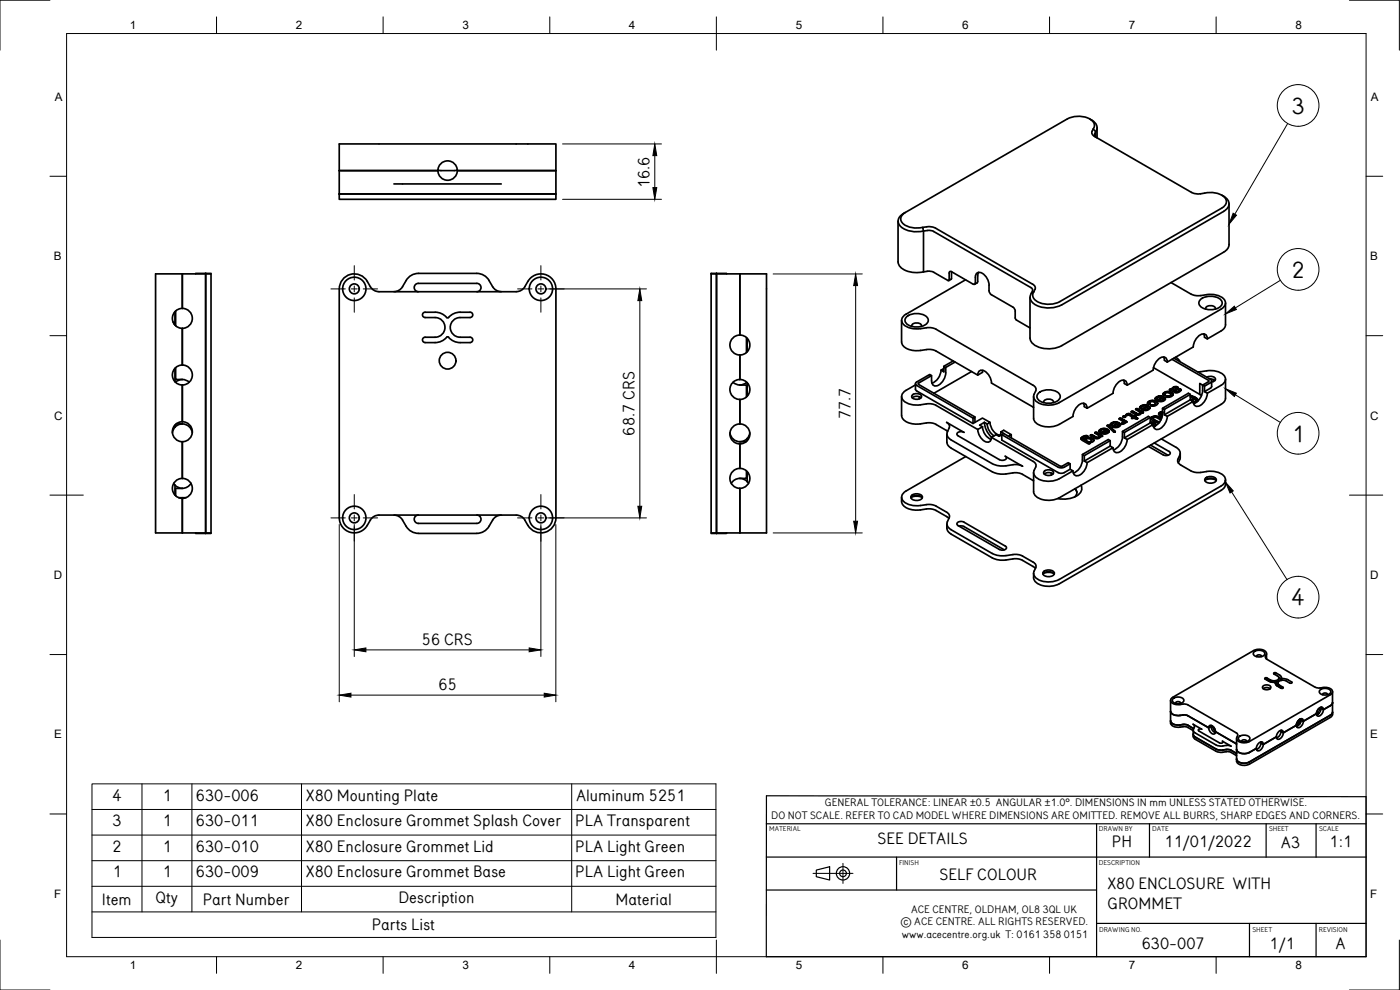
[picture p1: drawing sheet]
<svg xmlns="http://www.w3.org/2000/svg" width="420mm" height="297mm" viewBox="0 0 420 297" stroke-linecap="round" stroke-linejoin="round" font-family="sans-serif">
<!-- layer: Visible -->
<g fill="none" stroke="#000" stroke-width=".51">
<path d="M327 35.7a2.58 2.58 0 0 1 1.8 3.8M327.8 39.4a1.17 1.17 0 0 0 .7 1.5l29.1 16.8 1.7 .5 2.2-.2M328.1 38.7l.7 .8M328.1 38.7l-.3 .7M328.1 38.7a1.99 1.99 0 0 0-1-3 7.5 7.5 0 0 0-6.8 0l-49.2 28.4a2.37 2.37 0 0 0-1.6 2.1 2.37 2.37 0 0 0 1.5 2.3 8.6 8.6 0 0 0 6.2 .8M328.8 39.5l-.3 .7a.85 .85 0 0 0 .5 1M328.8 39.5v1.6M329.2 38.3v3.1M101.8 58.2h65v1.6h-65zM101.8 51.2h29.6M118.2 55.2h32.2M131.4 51.2a2.91 2.91 0 0 0 2.9 2.9 2.91 2.91 0 0 0 2.9-2.9"/>
<path d="M131.4 51.2a2.91 2.91 0 0 1 2.9-2.9 2.91 2.91 0 0 1 2.9 2.9M137.2 51.2h29.6M137.2 51l-.9 .2h-4l-.9-.2M166.8 51.2v7h-65M166.8 51.2v-8h-65v15M361.5 58a6.6 6.6 0 0 1 6.2 1.5 2 2 0 0 1-1.1 2.9l-48.5 28.1a6.9 6.9 0 0 1-7.8-.9 1.69 1.69 0 0 1 0-2.1M366.6 58.6a2.65 2.65 0 0 1 1.8 3.8l-1.2 1M269.5 66.3v12.3M269.5 78.6a4.4 4.4 0 0 0 4.6 3.1l3.1-.1M271.7 63.7a2.03 2.03 0 0 0-1.4 1.9 2.03 2.03 0 0 0 1.3 2l1.4 .5 1.5 .3 2.4-.2M277.2 69.3l1.9-.2 1.1 .3 29.1 16.9a.83 .83 0 0 1 .6 1l-.4 .7 .8-.5M277.2 69.3v12.3"/>
<path d="M278.1 68.1l-1.2 .1 .3 1.1M278.1 68h1.4l1.3 .5 29.1 16.8M367.2 63.4l-48.6 28.1a8.1 8.1 0 0 1-8.9-.9 2.04 2.04 0 0 1-.2-2.6M368.9 61.2v12.2l-.2 .8-1 1.2-49.1 28.3a8.2 8.2 0 0 1-8.8-.7l-.7-1.6v-12.2M52 96.7h.2v.5M52.5 93.5v4.1M52.7 93.3v4.5M54.7 82.2v10.3M54.7 98.5v11M54.7 92.5a3 3 0 0 1 3 3 3 3 0 0 1-3 3M54.7 92.5a3 3 0 0 0-3 3 3 3 0 0 0 3 3M61.7 82v78"/>
<path d="M61.7 82h1.6v78h-1.6M61.7 82l1.6 .2M61.7 82l-3 .2M111.1 86l1.1 1.1 1.5 .4M111.1 86a5.4 5.4 0 0 0-4.5-3.8 4.5 4.5 0 0 0-4.8 4.5v68.7a4.5 4.5 0 0 0 3.4 4.3 4.5 4.5 0 0 0 5-2.1 4.7 4.7 0 0 1 2.5-2.9l1-.2h41.2l1.5 .4 1.1 1.1M113.7 87.5h41.2M120.8 86a5.8 5.8 0 0 1 3.5-3.8l1.3-.2h17.5l1.3 .2 1.1 .6a7.1 7.1 0 0 1 2.3 3.2M120.8 86l-1.1 1.1-1.5 .4M125.6 87.5a1.26 1.26 0 0 1-1.3-1.2 1.26 1.26 0 0 1 1.3-1.3h17.5a1.25 1.25 0 0 1 1.3 1.3 1.25 1.25 0 0 1-1.3 1.2M127.6 93.7h3M127.6 93.7a.79 .79 0 0 0-.8 .8 .79 .79 0 0 0 .8 .8h3M130.6 93.7l2.1 .5 1.3 1.1"/>
<path d="M130.6 95.3a2.95 2.95 0 0 1 2.9 2.9 2.95 2.95 0 0 1-2.9 3M134 95.2h.6M138.1 93.7h3M138.1 93.7l-1.7 .3-1.8 1.3M141.1 93.7a.8 .8 0 0 1 .8 .8 .8 .8 0 0 1-.8 .8 5.8 5.8 0 0 0-4.9 .6 2.95 2.95 0 0 0-.9 3.3 2.95 2.95 0 0 0 2.8 2h3a.8 .8 0 0 1 .8 .8 .8 .8 0 0 1-.8 .8h-3a5.3 5.3 0 0 1-3.8-1.7l-.3 .1M147.8 86l1.1 1.1 1.5 .4M157.5 86a5.4 5.4 0 0 1 4.5-3.8 4.5 4.5 0 0 1 4.8 4.5v68.7a4.5 4.5 0 0 1-3.3 4.3 4.5 4.5 0 0 1-5.1-2.1l-.9-1.6M157.5 86l-1.1 1.1-1.5 .4M213.4 82.2v77.8h1.6M213.4 82.2h16.6v77.7h-8v-13.4v13.4h-8.6M215 82v78M215 82l-1.6 .2"/>
<path d="M215 82l3 .2M222 82.2v18.3M270.6 96.1v6.5M271.9 94.3a1.97 1.97 0 0 0-1.3 1.9 1.97 1.97 0 0 0 1.5 1.8 9.7 9.7 0 0 0 6.5 .3l1.5 .1 .8 .4 29.1 16.8M272.1 95a4.9 4.9 0 0 1 6.3 .4 1.72 1.72 0 0 1-1.5 2.4 4.7 4.7 0 0 1-5.1-1.1 1.32 1.32 0 0 1 .3-1.7zM273.6 97.9a1.55 1.55 0 0 1 2.7-.7l.2 .7M284.8 84.2l.7-.5 .1-2.2 6.4 3.7 .5 .1 .2-.5M285.6 81.5l-.7 .1v2.4l-.2 .2-4.8-2.7-1.2-.1-1.5 .2M289.8 84l-17.9 10.3M292.7 84.8v-1.6a1.36 1.36 0 0 1 .9-1.5 1.36 1.36 0 0 1 1.7 .6 5.6 5.6 0 0 1 1.6 5.2l.6 .9M293.7 81.7l-.3 .8v2.1l-.9 .7M297.5 88.4l6.5 3.7"/>
<path d="M304 92.1l.5 .6 .2 .7M304.7 93.4l.2 2.5 4.2 2.5M309.9 85.3l.4 .2a1.06 1.06 0 0 1 .3 1.3l-.3 .7M351.5 84.8l6.4 3.6 1.9 .3 2.3-.3M360.3 89.8a4.9 4.9 0 0 1 6.3 .5 1.72 1.72 0 0 1-1.5 2.3 4.7 4.7 0 0 1-5.1-1 1.32 1.32 0 0 1 .3-1.8zM361.8 92.8a1.55 1.55 0 0 1 2.7-.8l.2 .8M362.1 88.4a5.1 5.1 0 0 1 5.6 2.1 2.01 2.01 0 0 1-1.2 2.3l-48.6 28a6.2 6.2 0 0 1-7.5-1.1 2.26 2.26 0 0 1 .4-2.4 1.26 1.26 0 0 0-.7-1.7M367.8 90.9v6.5l-.2 .9-1.1 1-4.2 2.4-.8-.5-.3-1M52.5 110.5v4.1M52.7 110.3v3.6h2M54.7 115.5v11M54.7 113.9l.9 .1 1.2 .7"/>
<path d="M54.7 109.5a3 3 0 0 1 3 3 3 3 0 0 1-3 3M54.7 113.9l-.9 .1-1.1 .7M54.7 109.5a3 3 0 0 0-3 3 3 3 0 0 0 3 3M130.6 101.2h-3a.79 .79 0 0 0-.8 .8 .79 .79 0 0 0 .8 .8h3M134 101.2l-1.8 1.3-1.6 .3M220 114.7a3 3 0 0 0 4.1 0M222 115.5h2v3.6M222 106.5v7.4M222 119.9v7.3M224 101.3v4.5M224.2 101.5v4.1M224.2 114.8v4.1"/>
<path d="M270.6 119v5.7M270.6 102.6a3.7 3.7 0 0 0 3.9 2.6l1.8-.1M273.8 118.6a1.95 1.95 0 0 1 2.8 .2 1.67 1.67 0 0 1-2.8 .5zM273.8 119.4a2.14 2.14 0 0 1 2.6 0M274.7 115.5l-2.8 1.6a1.97 1.97 0 0 0-1.3 2 1.97 1.97 0 0 0 1.5 1.8 9.6 9.6 0 0 0 6.5 .2l1.5 .2 .8 .3 12.5 7.3 1.5-.9-.9-.4 1.4-.9 .9 .5 .8-.5-2.2-1.3-2.9 1.7-16.9-9.8M274.7 116.8l.4 .5M274.7 115.1v1.7M275.1 115.7l16.9 9.7M275.7 114.9l3.9-2.2-.6-.3-3.9 2.2-.4 .5 .4 .6M275.7 115.3l16.9 9.8M275.7 114.9v.4M275.9 119v.7"/>
<path d="M276.2 105.2l2.4-.4 1.9 .3 12.9 7.5 1.5-.9v-.6M279.6 112.7v1.6M282.4 111a4.4 4.4 0 0 1-2.7 4M283.3 110.6l-.9 .5 .9 .5v-1.7l.5 .3a4.5 4.5 0 0 1-3.2 5.6 1.3 1.3 0 0 1-1-1.5M286.1 108.3l-2.8 1.6M286.6 108.6l-2.8 1.6M291.6 111.5l-11.3 6.5M293.4 112.5a1.36 1.36 0 0 1 .9-1.4 1.36 1.36 0 0 1 1.7 .6l1.1 1.5 .5 1.7 12.4 7.2M310.2 119v6.5a3.4 3.4 0 0 0 3.5 2.5h2.2l1.4-.4 4.7-2.6a4.2 4.2 0 0 1 3.2-4 1.3 1.3 0 0 1 1.1 1.5M311.7 117.9a4.9 4.9 0 0 1 6.3 .4 1.72 1.72 0 0 1-1.5 2.4 4.7 4.7 0 0 1-5.1-1.1 1.32 1.32 0 0 1 .3-1.7zM338.3 115.5a1.39 1.39 0 0 0-1-1.5 1.39 1.39 0 0 0-1.6 .7l-1.2 1.5-.5 1.8-7.7 4.5-.9-.5-.3-1M346.1 111.1l-7.8 4.5-.9-.5-.2-1.1"/>
<path d="M346.2 110.3l14.4 8.4M346.7 119.6v.2l.3 .1 .6-.7 1 .1-1.3 .9M346.8 119.3l-.1 .4 .1-.2M347.2 119.1l-.4 .4 .4-.3M348.2 118.8l-.8 .1-.2 .3 1-.3M348.6 119.3l-1.3 .8M349 118.2l.2 .4 .4 .1 .1-.3v.2M349.1 119.8l-.1 .4zM349.1 119.8l-.2-.3-.9 .5M349.1 118l-.1 .4 .1-.3M349.2 107.1l.2 1 .9 .5M349.2 119.1l-1-.3v.1l1 .3"/>
<path d="M349.5 117.7l-.4 .4 .4-.2M349.6 119.3l-.4-.2 .4 .4M349.7 118.2v.3M349.7 118.4l.1-.4 .6-.2 .9 .5-.1 .6 .2-.5M349.7 119.8l-.1-.5 .1 .7-1.1 .5-1.3-.3M350.1 119l-.1 .1M350.2 118.8l-.1 .2h.1M350.3 108.6a1.39 1.39 0 0 0-.9-1.5 1.39 1.39 0 0 0-1.7 .6l-1.1 1.6-.5 1.8M350.4 118.8h-.2l.2 .2M350.5 117.4l-.7 .1-.3 .4 1-.3M350.9 118.8h-.5l.5 .2M351.1 116.8l.2 .1z"/>
<path d="M351.1 116.8l-.1 .3 1.9 .8 1-.3 .5-.5-.1-.4 .2 .2M351.1 117h-.1M351.2 118.7l-.3 .3 .3-.1M351.3 116.7l.4 .1M351.3 116.9h.4M351.5 117.7l-1-.3v.2l1 .3M351.7 107.8l11.1 6.4-.1 .3-1.8 1.1 .6 .3 1.7-1M351.9 116.4l-.2 .5 .2-.3M352 118.1l-.5-.4 .5 .6M352 118.4v-.3l-.1 .6-.9 .5h-.8l-.2-.2 .1-.2M352.1 116.8v.2M352.2 116.2l-.3 .4 .3-.3"/>
<path d="M352.3 107.5l10.9 6.3M352.5 117.2l-.4-.3 .4 .5M352.6 116l-.4 .3 .4-.1M352.8 107.2l.9 .6 .4 .7M353 116.7l-.5 .7 .5-.5M353 116.6v.3v-.4l-.5-.1-.4 .5M353 116h-.4v.2h.4M353.2 117.5l-.4-.1 .4 .3M353.4 116.1l-.4-.1 .4 .3M353.6 116.5l-.2-.4 .2 .4-.8 .9M353.8 117.2l-.6 .5 .6-.4M353.8 117.1v.1"/>
<path d="M353.9 116.7l-.1 .5M353.9 116.9h-.1M354.1 116.7l-.2 .2 .2-.1M354.3 116.7h-.2l.2 .2M357.2 119.1l.6 .3 .1 .5v-.3M357.2 118.8h.6M357.2 118.9l.6 .1M357.2 118.3l-7.7 4.5v1.6M357.5 119.9h-.3l.9 .5-7.8 4.5-.8-.5M357.8 119.9l-.3 .2 .3-.1M357.9 119.7l-.1 .3 .1-.1M358.3 119.6l.5 .4 .1 .4v-.2"/>
<path d="M358.3 119.7l-.6 .6M358.7 119.2l-.9-.4 .9 .5M359.2 119.6l-.5-.4 .5 .5M359.5 120l-.3-.4 .3 .5M360.1 118.3v-3.3l.8 .6a5.3 5.3 0 0 1-1.5 4.8l-1.2 .7M360.3 111.5l-.8 .1M361.5 115.9v1.6M362.1 111.3l-1.8 .2M362.1 111.3a5.1 5.1 0 0 1 5.6 2.1 2.01 2.01 0 0 1-1.2 2.2l-4.2 2.4-.8-.5 1.7-1M362.2 113.2a1.79 1.79 0 0 1 2.6 .6l-.4 .5-.8 .3M362.3 118a4.1 4.1 0 0 1-3.1 3.9 1.3 1.3 0 0 1-1.1-1.5M362.3 101.7a1.39 1.39 0 0 0-.9-1.5 1.39 1.39 0 0 0-1.7 .6l-1.1 1.5-.5 1.8-7.8 4.5"/>
<path d="M363.1 113.7l.9 .1 .6 .4M363.3 113.8l.3 .5-.3 .5M363.6 114.3v1.7M363.6 115.9l-.3 .6M364.2 113.9v.6M367.8 119.5l-.5 1.2-.8 .6-48.6 28.1a6.3 6.3 0 0 1-7.4-1l-.3-.9v-5.7M367.8 113.8v5.7M52.5 127.5v.7M52.5 128.2l-.8 1.7M52.8 127.2h1.9M54.7 132.5v11M54.7 127.2a2.99 2.99 0 0 1 3 2.7"/>
<path d="M54.7 126.5a3 3 0 0 1 3 3 3 3 0 0 1-3 3M54.7 127.2l-1.4 .4-.8 .6M54.7 126.5a3 3 0 0 0-3 3 3 3 0 0 0 3 3M219.1 129.9a2.99 2.99 0 0 0 2 2.5 2.99 2.99 0 0 0 3.1-.8M222 133.2v7.3M222 132.5h1.9M224.2 131.6v.7M225 129.9l-.8 1.7M270.6 124.7a3.7 3.7 0 0 0 3.9 2.5l4.6-.4 1.8 .5M280.9 127.4l3.2 1.8M284.1 129.2l.3 .2M284.1 126.7a1.34 1.34 0 0 1 .8 1.7l-.6 1.2"/>
<path d="M284.1 126.7l5.2 3-1.4-.1a.65 .65 0 0 0-.6 .9l12.6 7.4 1.5 .1a.65 .65 0 0 0 .6-.9l-.3-.2M284.2 130.2v2.5M284.2 132.7l.2 .7 1 1 12.9 7.4 2.3 .5 4.9-.4 1.4 .4 3.1 1.9M284.3 129.6a1.87 1.87 0 0 0 1.1 2.4l12.9 7.4 2.3 .4 4.4-.4 1.9 .5M289.8 137l-17.9 10.3a1.97 1.97 0 0 0-1.3 2 1.97 1.97 0 0 0 1.5 1.8l2 .6h2.2M292 125.4l.6-.3v1.6M292 125.4v1.7M294.9 128a4.3 4.3 0 0 0 2.6 3.8M295.4 126.7l.5 2.1 .7 1.3 1 1.1a1.38 1.38 0 0 1-.9 1.5 1.38 1.38 0 0 1-1.7-.6l-1.1-1.5-.5-1.8M296.3 127.2l.4 1.8 .7 1 .9 .8M297.1 126.7a4.1 4.1 0 0 0 3 3.9M299.8 130.9l-.8-.5-1.5 .8 12.5 7.2"/>
<path d="M300.4 129.6l.8-.5 2.3 1.3-.9 .5M300.4 129.6l.8 .5M300.4 129.6l-.2 .8-.4 .5M301.2 130.1l-.5 .3v1.6l16.9 9.8 1.5 .1 2.1-1.1 .8 .5-4.1 2.3a6.2 6.2 0 0 1-7.5-1 2.23 2.23 0 0 1 .4-2.5M301.2 130.1l16.9 9.7h.7l1.8-1 .6 .4-2.1 1.1h-1.2l-17.2-9.9-.9 .5M301.7 136.9l5.2 3M303.5 130.4v1M310.1 122.1l.1 .1M310.1 138.4a1.34 1.34 0 0 1 .7 1.7M313.2 120.8a1.55 1.55 0 0 1 2.7-.7l.2 .7M321.2 139.2v1.6M324.5 131.3l-.1 .4 .3 .3 1.8 1.1h.5v-.3l.1 .3"/>
<path d="M324.5 131.5l-.1 .2M324.8 136.4l7.8-4.5 .6 .3v1.6l-7.8 4.5M324.9 131l-.4 .5 .4-.3M325 131.5l.1 .3M325.2 131.7l-.1-.1 .1 .3M325.4 136.7l-.6-.3a5.3 5.3 0 0 1-1.5 4.9l-1.2 .6M325.5 130.8l-.6 .4 .6-.3M325.6 131.7v.4l-.4-.4 .4 .3M325.6 131.8v.1M325.9 131.4l-.3 .4 .3-.2M325.9 132.2v.1M325.9 132v.2"/>
<path d="M325.9 132.1l.2-.4 .5-.1 .9 .4-.1 .6 .2-.4M326 130.7l-.5 .2h.5M326.2 132.4l-.3-.3 .3 .4M326.3 138.8a4.1 4.1 0 0 1-3.2 4 1.3 1.3 0 0 1-1.1-1.5M326.4 130.8l-.4-.1 .4 .2M326.4 131v-.2l-.1 .2-.9 .1-.3 .5M326.5 131.2l-.6 .4 .6-.2M326.9 132.6l-.7-.2 .7 .3M327 132.8v.2M327.1 131.3l-.6-.1 .6 .2M327.3 130.5v.3l1.6 .8 .8-.1 .5-.3v-.3v.2M327.3 130.7h.1"/>
<path d="M327.4 132.4l-.5 .2v.1l.5-.1M327.6 130.4l-.3 .3 .3-.1M327.8 131.5l-.7-.2 .7 .4M327.9 130.5l-.3-.1 .3 .3M328.1 131.8l-.3-.3 .3 .5M328.3 132.2l-.2-.4 .2 .3-.2 .4-1.2 .3M328.7 129.7l-.1 .3 1.2 .8v.3v-.2M328.7 129.9h-.1M329 129.7l-.3 .2 .3-.1M329.2 129.8l-.2-.1 .2 .2M329.2 131.2l-1.3-.7 1.3 .9M329.7 131.1l-.5 .3 .5-.1"/>
<path d="M329.8 129.3v.3l.4 .1 .5-.7h1l-1.2 1M329.8 130.9l-.1 .4 .1-.2M329.9 129.1l-.1 .4 .1-.3M330.2 130.9h.6v-.3l.1 .3M330.3 128.8l-.4 .4 .4-.2M330.8 130.6l-1.6-.8 1.6 1M331.3 128.5l-.7 .2-.3 .3 1-.3M331.6 129.9l-.5-.1 .5 .3M331.7 129l-1.2 .8M332.1 129.8l-.5 .3 .5-.2M332.3 129.5l-.2 .4zM332.3 129.5l-.3-.3-.9 .6"/>
<path d="M332.3 127.8l1.9 1.8h.5l-1.9-1.9 1.9 1.9M332.3 127.6v.2M332.4 128.8l-1.1-.3 1.1 .5M332.7 127.6h-.4l.4 .2M332.7 129.1l-.3-.3 .3 .5M332.9 129.5l-.2-.4 .2 .3-.2 .4-1 .4-1.2-.3M333.2 132.2l-7.8 4.5v1.6M333.2 133.8l.8 .5-7.7 4.5-.9-.5M333.2 127.3l.1 .3 .3 .1 .6-.7 .9 .1-1.2 .9M333.4 127.1l-.2 .4 .2-.2M333.7 126.8l-.3 .5 .3-.3M334.7 126.6l-.9 .2-.1 .2 1-.3"/>
<path d="M335 127.9l-.5-.1 .5 .3M335.1 127.1l-1.2 .8M335.5 127.8l-.5 .3 .5-.1M335.7 127.6l-.2 .4zM335.7 127.6l-.3-.4-.9 .6M335.8 126.8l-1.1-.2v.1l1.1 .3M336 125.5l-.1 .3 1.2 .7-.1 .5 .1-.3M336 125.7h-.1M336.1 127.1l-.3-.3 .3 .5M336.3 125.4l-.3 .3 .3-.1M336.3 127.6l-.2-.5 .2 .5-.2 .2-.9 .5h-.8l-.5-.3M336.5 125.5l-.2-.1 .2 .3"/>
<path d="M336.6 127.2h.1M336.8 126.9l-.2 .3 .2-.1M336.9 129.4l7.7-4.5 .6 .4v1.6l-7.8 4.5M337 126.8l-.2 .3 .2-.1M337.1 124.9l-.1 .2 .2 .1h.5v-.3l.1 .2M337.1 125l-.1 .1M337.4 124.8l-.3 .2h.3M337.4 129.8l-.5-.4a5.3 5.3 0 0 1-1.6 4.9l-1.2 .7M337.6 127l-.1-.3v.4l-.6 .2-.4-.1 .1-.2M337.7 124.9l-.3-.1 .3 .2M337.8 124.5l.2 .2 .5-.2 .5 .1 .9 .6-.2 .3M338 126.4l-1.5-.9 1.5 1"/>
<path d="M338.2 126.6l-.2-.2 .1 .3h-.6M338.2 124.3l-.4 .4 .4-.3M338.3 131.9a4.1 4.1 0 0 1-3.2 3.9 1.3 1.3 0 0 1-1.1-1.5M338.6 124.1l-.4 .3 .4-.1M339 124.1h-.4v.2h.4M339.6 123.4v.3l1.6 .9 .8-.1 .4-.4 .1-.3v.2M339.6 123.6h-.1M339.6 125.4l.2 .2 .5-.2 .7 .4 .4-.3M339.9 123.4l-.3 .2 .3-.1M339.9 125.2l-.3 .3M340.2 123.5l-.3-.1 .3 .2M340.4 124.9l-1.4-.8 1.4 1"/>
<path d="M340.5 124.8v.2M340.7 124.8l-.2 .2h.2M340.9 124.8h-.2l.3 .1-.2 .2M340.9 122.6l-.1 .3 1.1 .6 .2 .5v-.2M340.9 122.8l-.1 .1M341.2 122.6l-.3 .2h.3M341.3 125.4l-.5-.3 .5 .5M341.5 122.7l-.3-.1 .3 .3M341.5 124.1l-1.3-.6 1.3 .8M341.9 124l-.4 .3 .4-.1M342.1 122.2v.3l.3 .1 .6-.7 1 .1-1.3 .9M342.1 123.9l-.2 .3 .2-.2"/>
<path d="M342.2 122l-.1 .4 .1-.2M342.5 123.8l.5 .1 .2-.1-.2-.2 .1 .2M342.5 121.7l-.3 .5 .3-.3M343 123.6l-1.5-.9 1.5 1M343.6 121.4l-.8 .2-.3 .3 1.1-.3M343.9 122.8l-.6-.1 .6 .3M344 122l-1.3 .8M344.3 122.7l-.4 .3 .4-.1M344.4 120.9l.2 .4h.4l.1-.2v.1M344.5 122.5l-.2 .4zM344.5 122.5l-.2-.4-1 .6M344.5 120.7l-.1 .3"/>
<path d="M344.5 120.8l-.1 .3M344.6 121.7l-1-.3v.2l1 .3M344.9 120.4l-.4 .4 .4-.2M345 122l-.4-.3 .4 .5M345 121.1l.1 .1M345 120.9v.2M345.1 121.1v-.4l.7-.2 .9 .4-.1 .6 .2-.4M345.1 122.4l-.1-.4v.6l-1.1 .6-1.2-.4M345.2 126.6h.3M345.2 125.3l-7.8 4.5v1.6M345.2 126.9l.9 .5-7.8 4.5-.9-.5M345.3 133.5l5.2 3.1"/>
<path d="M345.4 127l.7 .3v.4M345.5 125.4v.5l.5 .4 1.8 .6M345.5 125.5l-.1 .1M345.5 121.7h-.1M345.5 126.8h-.3M345.6 121.5l-.1 .2 .1-.1M345.8 125l-.3 .5 .3-.3M345.8 121.5h-.2l.2 .1M345.9 120.1l-.6 .1-.4 .4 1-.3M346 126.7l-.5-.1 .5 .3M346 125.5l.2 .4zM346 125.5l.4-.3h.4l1.5 .9"/>
<path d="M346.2 127.5l-.1 .4M346.2 125.8l1.2 .6M346.2 125.9l1.2 .7M346.2 121.5h-.4l.4 .2M346.4 132.9l4.7 2.8a1.08 1.08 0 0 1-.5 1 1.08 1.08 0 0 1-1.2-.1l-4.8-2.7M346.4 126.9l-.4-.2 .4 .3M346.5 124.8l-.7 .4 .7-.2M346.6 121.4l-.4 .3 .4-.2M346.7 127.1l-.3-.2 .3 .4M346.8 127.5l-.1-.4 .1 .5-.4 .4M346.9 120.4l-1-.3v.2l1 .3M347.3 124.9l-.8-.1v.2l.8 .1"/>
<path d="M347.4 120.8l-.5-.4 .5 .6M347.4 121.1v-.3l-.1 .6-.9 .4h-.9v-.3M347.7 125l-.4-.1 .4 .3M347.8 124l.2 .7 .7 .5M347.8 124.2l-.1 .1M347.9 126.5l-.5-.1 .4 .3 .3-.2M348.1 123.7l-.3 .5 .3-.3M348.1 125.3l-.4-.3 .4 .4M348.3 124.1l.3 .5zM348.5 120.1l-.5-.1v.2l.5 .1M348.5 131.7l4.9 2.9a1.69 1.69 0 0 1 .7 2M348.6 124.4l.2 .2"/>
<path d="M348.6 124.6l.2 .2M348.6 125.5l-.5-.2 .4 .4M348.8 123.5l-.7 .4 .7-.2M348.9 123.8l-.6 .3M348.9 123.5v.2M348.9 122.5l7.8-4.5 .5 .3v1.7l-7.7 4.4M349 120l-.5 .3 .5-.1M349.5 122.8l-.6-.3a5.3 5.3 0 0 1-1.6 4.9l-1.1 .6M350.3 124.9a4.1 4.1 0 0 1-3.2 4 1.3 1.3 0 0 1-1-1.5M354.1 136.6l-.6 1.2a1.3 1.3 0 0 0 .8 1.7l4 2.1 1.5 .2 2.3-.3M354.2 137.3l-.6 1.6M354.2 136v1.3"/>
<path d="M358.1 120.5h.1M358.1 120.7h.1M358.4 120.5h-.3l.3 .2M358.7 120.4l-.3 .3 .3-.1M358.9 120.3l-.2 .3 .2-.2M359.2 120.6l-1.1 .3M359.5 120.2v-.2l-.2 .4M52.1 145l.4 .6M52.5 145.6v3M52.5 145.6l1.3 .8 .9 .1M53.6 149.3h1.1v10.6v-10.6h1.1M54.7 146.5h-2v2.3"/>
<path d="M57.3 145l-1.1 1.1-1.5 .4M58.7 159.9l3 .1M63.3 159.9h-16.6v-77.7h15v77.8M143.1 154.5a1.26 1.26 0 0 1 1.3 1.3 1.26 1.26 0 0 1-1.3 1.2h-17.5a1.26 1.26 0 0 1-1.3-1.2 1.26 1.26 0 0 1 1.3-1.3M150.4 154.5l-1.5 .4a5.6 5.6 0 0 0-2.1 3l-1.3 1.4-1.1 .5-1.3 .2h-17.5l-1.3-.2-1.1-.5a8.5 8.5 0 0 1-2.7-3.7l-1.2-.9-1.1-.2M218 159.9l-3 .1M224 141.3v2.2h-2M224.2 141.5v3M224.2 144.5a3 3 0 0 0-4.7 .5M224.2 144.5l.4 .5M270.6 149.2v1.3M270.6 150.5a3.7 3.7 0 0 0 3.9 2.5l5.1-.3 1.3 .5 3.2 1.8"/>
<path d="M273.4 149.4a2.26 2.26 0 0 1 3.4 0M273.5 148.7a2.28 2.28 0 0 1 3.3 .3 1.51 1.51 0 0 1-2 1.2 1.05 1.05 0 0 1-1.1-.3 1.05 1.05 0 0 1-.2-1.2zM273.6 149.1l1.5-.2 1.5 .2M276.2 151.7l2.4-.3 1.5 .1 4 2.2M284.1 153.7a1.34 1.34 0 0 1 .8 1.6M284.1 155l.7 .6M284.2 157.2v1.3M284.2 158.5l.2 .7 1 1M284.3 156.5a1.84 1.84 0 0 0 1.1 2.4l12.4 7.2M284.9 155.3l-.6 1.3M287.8 157.9l1.5 .1 12.1 7M310.1 144.1l.1 .1"/>
<path d="M313.4 141.4a1.95 1.95 0 0 1 2.8 .3 1.67 1.67 0 0 1-2.8 .5zM313.4 142.2a2.14 2.14 0 0 1 2.6 0M315.5 141.9v.6M323.2 147.8l-.6-1.2a1.56 1.56 0 0 1-.1 2.5M324.4 145.6a2.6 2.6 0 0 1-1.9 3.5l-2.8 .6-2.2-.1M361.6 144.2a2.26 2.26 0 0 1 3.4 0M361.7 143.5a2.28 2.28 0 0 1 3.3 .3 1.51 1.51 0 0 1-2 1.2 1.05 1.05 0 0 1-1.1-.3 1.05 1.05 0 0 1-.2-1.2zM361.8 143.9l1.5-.2 1.5 .2M362.1 141.5a5.1 5.1 0 0 1 5.6 2.1 1.99 1.99 0 0 1-1.2 2.2M366.5 145.8l-48.6 28.1a6.2 6.2 0 0 1-7.5-1.1 2.24 2.24 0 0 1 .4-2.5 1.26 1.26 0 0 0-.7-1.6M367.8 145.3l-.5 1.2-.8 .6-48.6 28.1a6.3 6.3 0 0 1-7.4-1l-.3-.9v-1.3M367.8 144v1.3"/>
<path d="M285.4 160.2l12.9 7.4 1.7 .4h1.9M297.8 166.1l1 .4 1.8 .3 3.9-.5 1.5 .2 4 2.2M301.7 163.8l.3 .3a1.08 1.08 0 0 1-.6 1 1.08 1.08 0 0 1-1.2-.1l-12.9-7.5a1.08 1.08 0 0 1 .5-1.1 1.08 1.08 0 0 1 1.2 .1l12.7 7.3M301.9 168l2.6-.4 1.5 .2 4 2.2M310.1 170l.6 .6M313 172.3a2.26 2.26 0 0 1 3.4 0M313.1 171.6a2.28 2.28 0 0 1 3.3 .3 1.51 1.51 0 0 1-2 1.1 1.05 1.05 0 0 1-1.1-.3 1.05 1.05 0 0 1-.2-1.1zM313.2 172l1.5-.3 1.5 .3M376.3 195.7a2.28 2.28 0 0 1 3.3 .3 1.51 1.51 0 0 1-2 1.1 1.05 1.05 0 0 1-1.1-.3 1.05 1.05 0 0 1-.2-1.1zM377.1 197a.76 .76 0 0 1 .8-.5 .76 .76 0 0 1 .7 .5M380.1 196.1v1.6M351.3 216.3a2.28 2.28 0 0 0 2.8 1.2h2.1l2 1.1"/>
<path d="M351.3 210.1v6.8a2.79 2.79 0 0 0 3.7 1.1l1.2 .1 1.9 1.1M351.3 213.4a2.28 2.28 0 0 0 2.8 1.3l2.1-.1 6.5 3.8 .7-.4M352 209.7a2.28 2.28 0 0 1 3.3 .3 1.51 1.51 0 0 1-2 1.1 1.05 1.05 0 0 1-1.1-.3 1.05 1.05 0 0 1-.2-1.1zM352.8 211a.76 .76 0 0 1 .8-.5 .76 .76 0 0 1 .7 .5M358.1 217.3l2.6 1.5h-.9l-.2 .3 .2 .2 6.2 3.6h.9l.1-.2-.1-.3 2.6 1.5-1.1-.3-1.9 .3-1.2-.2-6.6-3.8a1.25 1.25 0 0 1-.2-2zM358.1 219.1v2.1l.6 .6 6.6 3.8 1.2 .1 2.3-.2 2.3 1.2M362.9 217.8a1.62 1.62 0 0 1 1.8 2.1 .87 .87 0 0 1-.9 .3 .87 .87 0 0 1-.6-.7l-.5-1.1zM363.5 217.9a2.14 2.14 0 0 0 1.3 1.9M363.5 217.6v.3M363.8 217.8l1 1.7M364.3 218.2l.3 .6M364.8 219.5l6.3 3.7"/>
<path d="M379 205.9a1.54 1.54 0 0 1 2.4 .3 1.45 1.45 0 0 1-2.5 0zM379.1 206.6a1.86 1.86 0 0 1 2.1 0M379.8 203.8h.4l1.1 .6a1.77 1.77 0 0 0 2.5-.6M379.9 203.8l1.4 .8M380.7 204.4l-1.1-.8 .3-.3 .3 .1a2.64 2.64 0 0 0 3.5 .4 .6 .6 0 0 0-.3-1l-1.2-.7 .1-.2h.6a2.43 2.43 0 0 1 1.7 1.3l.1 .4 1.6 .2 1.5 1-.5 .2-1.3-.6M380.7 204.3l1.8 .4M381.6 204.6v.1M382.4 202.2l.5 .1M382.5 204.7l.2 .1M382.7 204.8v.2M382.7 204.8l.1 .3a2.51 2.51 0 0 0 1.7 1.4h.5v-.3M383.1 205.7h.1"/>
<path d="M383.1 205.6l1.1 .7M383.1 204.6v1.1M383.5 204.9l.1 .7 .4 .4M383.8 219.5a.77 .77 0 0 1 1.3 0 1.95 1.95 0 0 1-1.6 2.3 1.42 1.42 0 0 1 .3-2.3zM383.8 203.2l.6 .5 .2 .4v-.6M383.8 203.4v.4M383.9 206l1 .5M383.9 205.6l1.1 .6M384.2 206.1v.3M384.4 203.7v.5M384.5 219.1a2.24 2.24 0 0 1-1.4 2.3M386.1 204.3a1.61 1.61 0 0 0-2.5 .8l.4 .4"/>
<path d="M389 217.6v.2M389 217.6l-3.9 2.3-.4-.3-.1-.5M389.1 217.3l.1 .1M389.1 217.4l.1 .1M389.1 217.1l.8 .3M389.1 217.7v.2M389.2 216.9l.5 .3M389.4 217.5l-.2-.1 .2 .2M389.4 216.5l.8 .5M389.4 217.7v-.2l-.2 .4M389.4 216.4l.3 .1M389.5 216.4h.2"/>
<path d="M389.8 216a.77 .77 0 0 1 1.3 0 1.95 1.95 0 0 1-1.6 2.3 1.42 1.42 0 0 1 .3-2.3zM389.9 216.5l-.2-.1 .2 .1M389.9 216v.1M390 217.2h-.3l.3 .1M390 217.2v.1M390.1 215.9l-.2 .3 .5 .3M390.1 216.6l-.2-.1 .2 .1M390.2 216l.1 .2zM390.3 216.1l.1 .1M390.3 216.2l.1 .1M390.3 216.7l-.2-.1 .2 .2M390.4 215.7h-.1"/>
<path d="M390.4 215.8h-.3M390.5 215.8l-.3 .2M390.5 215.7v.1M390.5 215.7a2.24 2.24 0 0 1-1.4 2.2M390.6 215.6l.1 .6M390.7 216.2l.5 .2 3.9-2.2-3.9 2.2M390.7 216.2l.5 .2M395.1 214.2h.1M395.1 214.3h.1M395.2 213.7l.3 .4M395.2 213.5l.2 .1M395.2 213.8l-.1 .2"/>
<path d="M395.2 213.5h.2M395.2 214.2v.1M395.5 214.2h.1M395.4 214.2l-.2 .1 .2-.1M395.6 212.8l.7 .5M395.6 214.2l-.5 .2M395.6 213.7l-.2-.2 .2 .3M395.7 214.1v.1M395.8 214l-.1 .1M395.8 213.9l-.2-.2 .2 .3M395.8 212.6a.77 .77 0 0 1 1.3 0 1.95 1.95 0 0 1-1.6 2.3 1.42 1.42 0 0 1 .3-2.3zM396 212.4v.7"/>
<path d="M396.1 207.1a2.28 2.28 0 0 1 3.3 .3 1.51 1.51 0 0 1-2 1.1 1.05 1.05 0 0 1-1.1-.3 1.05 1.05 0 0 1-.2-1.1zM396.2 206.4l-1.5-.2-14.5-8.4-.4-.6a1.38 1.38 0 0 0 .2-1.6 1.38 1.38 0 0 0-1.5-.7h-1.4l-.8 .3-24.3 14a1.14 1.14 0 0 0-.6 1.4 1.14 1.14 0 0 0 1.3 .7l2.7-.1 1.1 .3 14.5 8.4 .4 .4v.4M396.5 212.2v.3M396.5 212.5a2.2 2.2 0 0 1-1.4 2M396.9 208.5a.76 .76 0 0 1 .8-.6 .76 .76 0 0 1 .7 .6M397.1 206.3l-.9 .1M397.1 206.3a2.31 2.31 0 0 1 2.8 1.2l-.6 1-24.4 14M399.9 207.5v6.8M399.9 213.7l-.1 .5-.5 .4-24.4 14M399.9 214.3l-.1 .5-.5 .4-24.4 14.1M399.9 210.8l-.4 .7-2.3 1.4-.5-.2-.1-.5M358.1 220.3l.6 .9 6.6 3.7 1.2 .2 2.3-.2 2.2 1.1"/>
<path d="M371 226l.1 .1M371.1 227.7a2.69 2.69 0 0 0 3.9 .9M371.1 228.3a2.69 2.69 0 0 0 3.9 1M371.1 224.8a2.69 2.69 0 0 0 3.9 .9M371.1 221.6v6.8M371.4 220.7a1.29 1.29 0 0 0-.1 1.5 1.29 1.29 0 0 0 1.4 .6h1.4l.9-.3M371.8 221.1a2.28 2.28 0 0 1 3.3 .3 1.51 1.51 0 0 1-2 1.2 1.05 1.05 0 0 1-1.1-.3 1.05 1.05 0 0 1-.2-1.2zM372.6 222.5a.76 .76 0 0 1 .8-.5 .76 .76 0 0 1 .7 .5M377 224.6l-2.1 1.2M378.4 222.6a2.24 2.24 0 0 1-1.3 2.3M378.6 222.6l.1 .5M379.1 223.3a1.64 1.64 0 0 1-1.9 1.9l-.2-.6"/>
<path d="M379.1 223.3l-.2-.6a1.64 1.64 0 0 0-1.9 1.9M383 221.1l-3.9 2.3-.4-.3 .4 .3M383 221.1l-3.9 2.3"/>
<circle cx="106.3" cy="86.7" r="1.49"/>
<circle cx="106.3" cy="86.7" r="3.5"/>
<circle cx="162.3" cy="86.7" r="1.49"/>
<circle cx="162.3" cy="86.7" r="3.5"/>
<circle cx="134.3" cy="108.2" r="2.51"/>
<circle cx="222" cy="116.9" r="3"/>
<circle cx="222" cy="103.5" r="3"/>
<circle cx="222" cy="130.2" r="3"/>
<circle cx="54.7" cy="146.5" r="3"/>
<circle cx="106.3" cy="155.4" r="1.49"/>
<circle cx="106.3" cy="155.4" r="3.5"/>
<circle cx="162.3" cy="155.4" r="1.49"/>
<circle cx="162.3" cy="155.4" r="3.5"/>
<circle cx="222" cy="143.5" r="3"/>
</g>
<g fill="#000" stroke="#000" stroke-width=".3">
<circle cx="346.4" cy="128" r=".24"/>
<circle cx="348.9" cy="123.8" r=".24"/>
<circle cx="389.2" cy="217.9" r=".24"/>
</g>
<!-- layer: Border -->
<g fill="none" stroke="#000" stroke-width=".3">
<path d="M15 .1h-15v15M20 10.1h390v276.9h-390zM65 5.1v5M115 5.1v5M165 5.1v5M215 5.1v10M265 5.1v5M315 5.1v5M365 5.1v5M405 .1h15v15M15 52.9h5M410 52.9h5"/>
<path d="M15 100.7h5M410 100.7h5M15 148.6h10M405 148.6h10M15 196.4h5M410 196.4h5M15 244.2h5M410 244.2h5M0 282.1v14.9h15M65 287v5M115 287v5M165 287v5"/>
<path d="M215 282.1v9.9M265 287v5M315 287v5M365 287v5M420 282.1v14.9h-15"/>
</g>
<!-- layer: TitleBlock -->
<g fill="none" stroke="#000" stroke-width=".36">
<path d="M230 238.8l180 .2v48h-180zM230 257.2h180M230 247.2h180M269.1 257.2v9.8M329.1 247.2v39.8M345 247.2v10M380 247.2v10M395 247.2v10M230 267h99.1M245 261.1l4-1v3.9l-4-1zM329.1 277.1h80.9M375 277.1v9.9"/>
<path d="M395 277.1v9.9"/>
<circle cx="253" cy="262" r="2"/>
<circle cx="253" cy="262" r="1.01"/>
</g>
<path d="M253 259v6.1M244 262.1h12" fill="none" stroke="#000" stroke-width=".3"/>
<!-- layer: Dimensions -->
<g fill="none" stroke="#000" stroke-width=".3">
<path d="M168.8 43.2h29.7M168.8 59.8h29.7M196.5 46.7v9.6M164.3 86.7h29.7M192 90.2v61.7M232 82.2h26.8M256.8 85.7v70.7M101.8 157.4v53.2M106.3 157.4v39.6M162.3 157.4v39.6M164.3 155.4h29.7M166.8 157.4v53.2"/>
<path d="M232 159.9h26.8M109.8 195h49M105.3 208.6h58"/>
</g>
<path d="M196.5 43.2l.6 3.5h-1.2zM195.9 56.3h1.2l-.6 3.5zM192 86.7l.6 3.5h-1.2zM256.8 82.2l.6 3.5h-1.2zM191.4 151.9h1.2l-.6 3.5zM256.2 156.4h1.2l-.6 3.5zM106.3 195l3.5-.6v1.2zM158.8 194.4l3.5 .6-3.5 .6zM101.8 208.6l3.5-.6v1.2zM163.3 208l3.5 .6-3.5 .6z" fill="#000" stroke="#000" stroke-width=".3"/>
<!-- layer: Center Lines -->
<g fill="none" stroke="#000" stroke-width=".3">
<path d="M106.3 79.7v4.3M162.3 79.7v4.3M99.3 86.7h4.3M105.4 86.7h1.8M106.3 85.8v1.8M106.3 89.4v4.3M109 86.7h4.3M155.3 86.7h4.3M161.4 86.7h1.8M162.3 85.8v1.8M162.3 89.4v4.3M165 86.7h4.3"/>
<path d="M99.3 155.4h4.3M105.4 155.4h1.8M106.3 148.4v4.3M106.3 154.5v1.8M106.3 158.1v4.3M109 155.4h4.3M155.3 155.4h4.3M161.4 155.4h1.8M162.3 148.4v4.3M162.3 154.5v1.8M162.3 158.1v4.3M165 155.4h4.3"/>
</g>
<!-- layer: BOM -->
<g fill="none" stroke="#000" stroke-width=".3">
<path d="M386.4 37.1l-15.8 27.2M384.3 84.1l-13.5 8.3M370.8 118.5l13.5 8.3M369.6 147.6l16.6 26.3M27.6 235.2h187.3v46.1h-187.3zM42.6 235.2v38.4M57.6 235.2v38.4M90.5 235.2v38.4M171.6 235.2v38.4M27.6 258.2h187.3M27.6 250.6h187.3M27.6 242.9h187.3"/>
<path d="M27.6 273.6h187.3M27.6 265.9h187.3"/>
<circle cx="389.6" cy="31.6" r="6.3"/>
<circle cx="389.6" cy="80.8" r="6.3"/>
<circle cx="389.6" cy="130" r="6.3"/>
<circle cx="389.6" cy="179.2" r="6.3"/>
</g>
<path d="M370.1 64l1 .6-2.3 2.7zM367.8 94.2l2.6-2.3 .7 1zM367.8 116.6l3.3 1.4-.7 1zM367.8 144.6l2.3 2.7-1 .6z" fill="#000" stroke="#000" stroke-width=".3"/>
<g font-size="7">
<text x="387.6" y="34.1">3</text>
<text x="387.6" y="83.3">2</text>
<text x="387.8" y="132.5">1</text>
<text x="387.6" y="181.7">4</text>
</g>
<g font-size="4.9">
<text x="195" y="56.4" transform="rotate(-90 195 56.4)">16.6</text>
<text x="255.2" y="125.8" transform="rotate(-90 255.2 125.8)">77.7</text>
<text x="190.5" y="130.7" transform="rotate(-90 190.5 130.7)">68.7 CRS</text>
<text x="126.6" y="193.4">56 CRS</text>
<text x="131.6" y="207">65</text>
<text x="33.7" y="240.2">4</text>
<text x="48.9" y="240.2">1</text>
<text x="58.8" y="240.2">630-006</text>
<text x="91.8" y="240.2">X80 Mounting Plate</text>
<text x="172.9" y="240.2">Aluminum 5251</text>
<text x="33.8" y="247.9">3</text>
<text x="48.9" y="247.9">1</text>
<text x="58.8" y="247.9">630-011</text>
<text x="91.8" y="247.9">X80 Enclosure Grommet Splash Cover</text>
<text x="172.6" y="247.9">PLA Transparent</text>
<text x="33.7" y="255.6">2</text>
<text x="48.9" y="255.6">1</text>
<text x="58.8" y="255.6">630-010</text>
<text x="91.8" y="255.6">X80 Enclosure Grommet Lid</text>
<text x="172.6" y="255.6">PLA Light Green</text>
<text x="263.4" y="253.3">SEE DETAILS</text>
<text x="333.7" y="254.2">PH</text>
<text x="349.5" y="254.2">11/01/2022</text>
<text x="384.4" y="254.4">A3</text>
<text x="399" y="254.2">1:1</text>
<text x="33.9" y="263.2">1</text>
<text x="48.9" y="263.2">1</text>
<text x="58.8" y="263.2">630-009</text>
<text x="91.8" y="263.2">X80 Enclosure Grommet Base</text>
<text x="172.6" y="263.2">PLA Light Green</text>
<text x="281.9" y="264">SELF COLOUR</text>
<text x="332.3" y="266.6">X80 ENCLOSURE WITH</text>
<text x="30.6" y="271.5">Item</text>
<text x="46.7" y="270.9">Qty</text>
<text x="60.8" y="271.5">Part Number</text>
<text x="119.6" y="270.9">Description</text>
<text x="184.7" y="271.5">Material</text>
<text x="332.4" y="272.7">GROMMET</text>
<text x="111.6" y="279.2">Parts List</text>
<text x="342.6" y="284.7">630-007</text>
<text x="381" y="284.7">1/1</text>
<text x="400.8" y="284.6">A</text>
</g>
<g font-size="3.5">
<text x="39" y="8.8">1</text>
<text x="88.8" y="8.8">2</text>
<text x="138.8" y="8.8">3</text>
<text x="188.7" y="8.8">4</text>
<text x="238.8" y="8.8">5</text>
<text x="288.7" y="8.8">6</text>
<text x="338.8" y="8.8">7</text>
<text x="388.8" y="8.8">8</text>
<text x="16.4" y="30.2">A</text>
<text x="411.4" y="30.2">A</text>
<text x="16.2" y="78">B</text>
<text x="411.2" y="78">B</text>
<text x="16.2" y="125.9">C</text>
<text x="411.2" y="125.9">C</text>
<text x="16.2" y="173.7">D</text>
<text x="411.2" y="173.7">D</text>
<text x="16.2" y="221.6">E</text>
<text x="411.2" y="221.6">E</text>
<text x="16.2" y="269.4">F</text>
<text x="411.2" y="269.4">F</text>
<text x="39" y="290.8">1</text>
<text x="88.8" y="290.8">2</text>
<text x="138.8" y="290.8">3</text>
<text x="188.7" y="290.8">4</text>
<text x="238.8" y="290.8">5</text>
<text x="288.7" y="290.8">6</text>
<text x="338.8" y="290.8">7</text>
<text x="388.8" y="290.8">8</text>
</g>
<g font-size="3.2">
<text x="231.5" y="245.7">DO NOT SCALE. REFER TO CAD MODEL WHERE DIMENSIONS ARE OMITTED. REMOVE ALL BURRS, SHARP EDGES AND CORNERS.</text>
<text x="247.5" y="241.9">GENERAL TOLERANCE: LINEAR ±0.5 ANGULAR ±1.0°. DIMENSIONS IN mm UNLESS STATED OTHERWISE.</text>
<text x="273.4" y="273.8">ACE CENTRE, OLDHAM, OL8 3QL UK</text>
<text x="270.3" y="277.7">© ACE CENTRE. ALL RIGHTS RESERVED.</text>
<text x="270.7" y="281.5">www.acecentre.org.uk T: 0161 358 0151</text>
</g>
<g font-size="2.1">
<text x="230.9" y="249.3">MATERIAL</text>
<text x="329.8" y="249.3">DRAWN BY</text>
<text x="345.8" y="249.2">DATE</text>
<text x="380.9" y="249.2">SHEET</text>
<text x="395.9" y="249.3">SCALE</text>
<text x="269.8" y="259.4">FINISH</text>
<text x="329.8" y="259.4">DESCRIPTION</text>
<text x="329.8" y="279.5">DRAWING NO.</text>
<text x="375.9" y="279.5">SHEET</text>
<text x="395.8" y="279.5">REVISION</text>
</g>
</svg>
